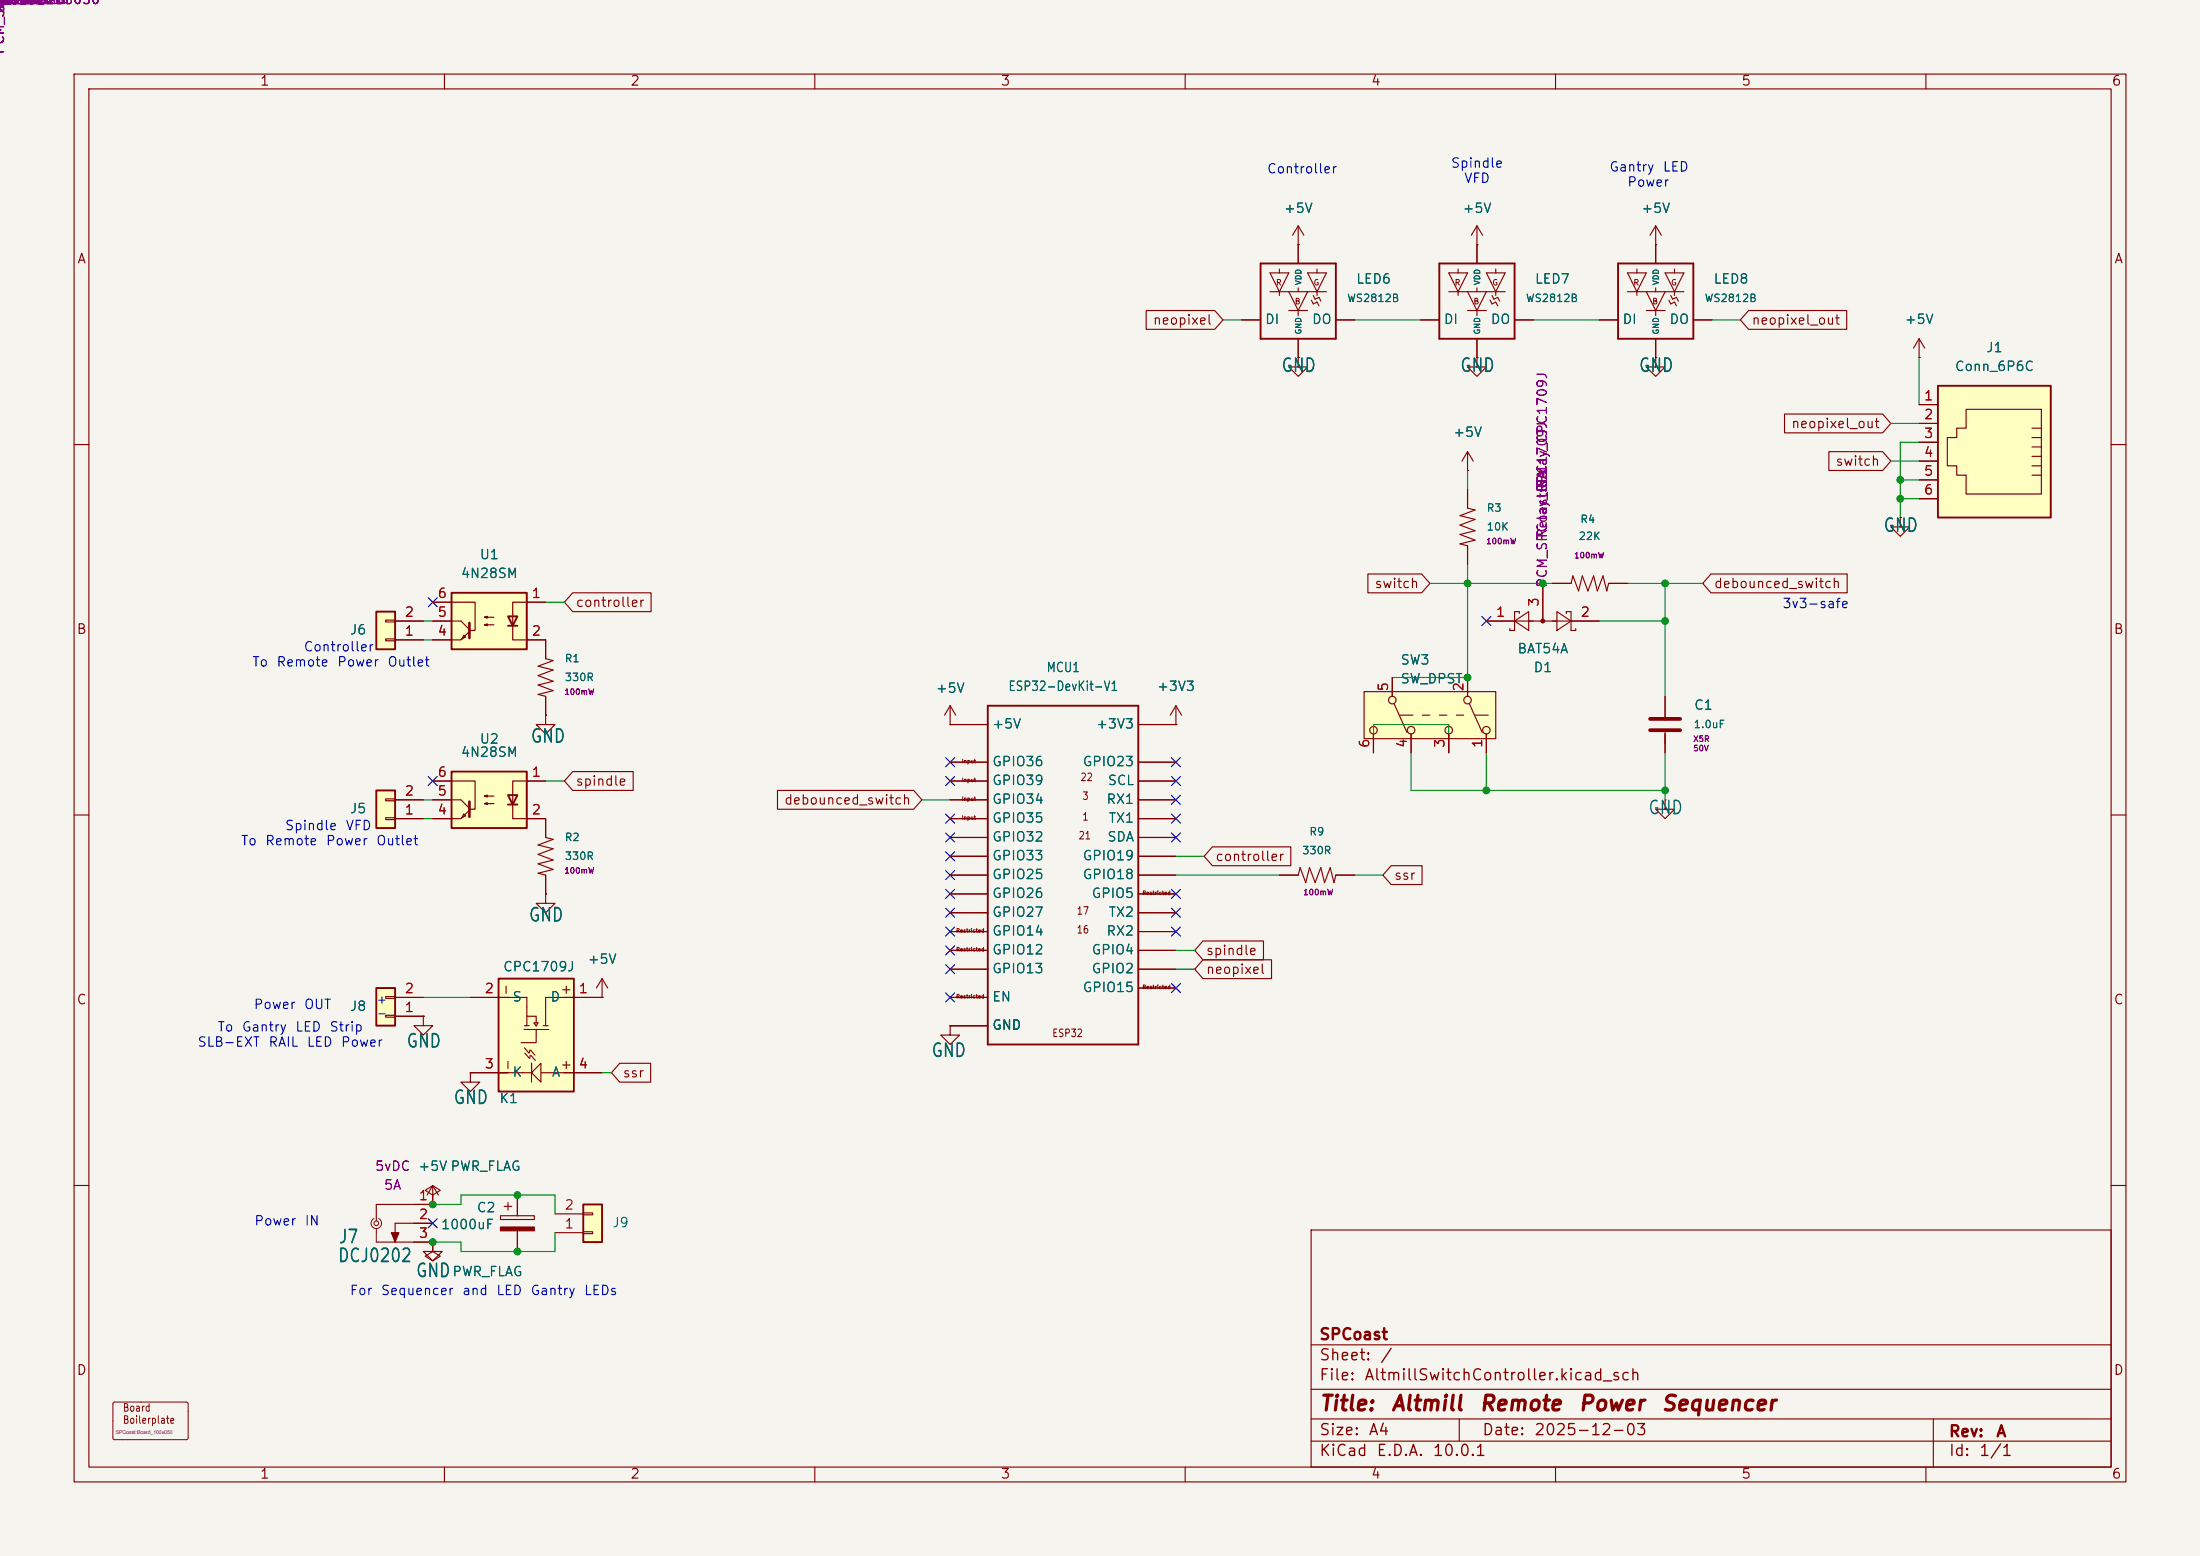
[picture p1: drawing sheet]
<svg xmlns="http://www.w3.org/2000/svg" width="297mm" height="210mm" viewBox="0 0 297 210" stroke-linecap="round" stroke-linejoin="round" font-family="sans-serif">
<path d="M0 0h297v210h-297z" fill="#f5f4ef" stroke="#f5f4ef" stroke-width=".14"/>
<g fill="none" stroke="#840000" stroke-width=".15">
<path d="M10 10h277v190h-277zM12 12h273v186h-273zM60 10v2M110 10v2M160 10v2M210 10v2M260 10v2M10 60h2M198.1 63.5h.1M198.1 61l-.7 1.2M198.1 61l.8 1.2M198.1 61v2.5"/>
<path d="M285 60h2M73.7 86.4v2.5l1 .3-2.1 .7 2.1 .5-2.1 .8 2.1 .7-2.1 .6 2.1 .7-2.1 .5 1.1 .3v2.5M10 110h2M73.7 110.5v2.5l1 .3-2.1 .7 2.1 .6-2.1 .7 2.1 .8-2.1 .5 2.1 .7-2.1 .6 1.1 .2v2.6M172.7 118.1h2.6l.2-1 .8 2 .5-2 .7 2 .8-2 .5 2 .8-2 .5 2 .2-1h2.6M224.8 108v1.2h1.3l-1.3 1.3-1.3-1.3h1.3M224.8 108h.1M285 110h2M10 160h2M67.6 164.1h4.5v.5h-4.5zM68.1 162.8h1M68.6 162.3v1"/>
<path d="M69.8 161.3v2.8M69.8 166.1v2.8M177 166h108v32h-108zM285 160h2M60 198v2M110 198v2M160 198v2M177 194.5h108M177 191.5h108M177 187.5h108M177 181.5h108M197 191.5v3"/>
<path d="M210 198v2M260 198v2M261 191.5v6.5"/>
</g>
<path d="M15.3 189.3l.2-.1 9.8 .1 .1 .2v4.7l-.3 .1h-9.7l-.2-.2v-4.6z" fill="none" stroke="#840000" stroke-width=".14"/>
<path d="M67.6 165.6h4.5v.5h-4.5z" fill="#840000" stroke="#840000" stroke-width=".15"/>
<path d="M61 80h10.1v7.6h-10.1z" fill="#ffffc2"/>
<path d="M61 80h10.1v7.6h-10.1zM68.6 83.2h1.2l-.6 1.3zM68.6 84.5h1.2" fill="none" stroke="#840000" stroke-width=".25"/>
<path d="M58.4 81.3h5.7v3.8h-.6M58.4 83.8h3.8l1.2 1.2M62.6 85.7l.3 .3-.5 .2zM63.4 85.2l-1.2 1.2h-3.8M65.4 83.3l.4-.1v.2l-.4-.1h1.3M65.4 84.3l.4-.1v.3l-.4-.2h1.3M73.7 81.3h-4.5v5.1h4.5" fill="none" stroke="#840000" stroke-width=".15"/>
<path d="M63.4 84.1v2" fill="none" stroke="#840000" stroke-width=".36"/>
<path d="M61 104.1h10.1v7.7h-10.1z" fill="#ffffc2"/>
<path d="M170.2 35.6h10.1v10.1h-10.1zM218.4 35.6h10.2v10.1h-10.2zM61 104.1h10.1v7.7h-10.1zM68.6 107.3h1.2l-.6 1.3zM68.6 108.6h1.2" fill="none" stroke="#840000" stroke-width=".25"/>
<g fill="none" stroke="#840000" stroke-width=".15">
<path d="M171.4 36.8h2.6l-1.3 2.6zM171.4 39.4h7.7M172.7 36.3v.5M172.7 39.4v.5M174 39.4l1.3 2.5M175.3 38.8v.6M175.3 33v2.6M176.5 36.8h2.6l-1.3 2.6zM176.5 39.4l-1.2 2.5M177.3 39.9l.2 .5 .6-.3 .2 .5M177.8 36.3v.5M177.8 39.4v.5"/>
<path d="M219.7 36.8h2.5l-1.2 2.6zM219.7 39.4h7.6M221 36.3v.5M221 39.4v.5M222.2 39.4l1.3 2.5M223.5 38.8v.6M223.5 33v2.6M224.8 36.8h2.5l-1.2 2.6zM224.8 39.4l-1.3 2.5M225.6 39.9l.2 .5 .5-.3 .3 .5M226.1 36.3v.5M226.1 39.4v.5"/>
<path d="M167.6 43.2h2.6M174 41.9h2.5M175.3 41.9v.7M175.3 45.7v2.6M177 40.5l.3 .5 .5-.2 .3 .5M180.3 43.2h2.6M215.9 43.2h2.5M222.2 41.9h2.6M223.5 41.9v.7M223.5 45.7v2.6M225.3 40.5l.3 .5 .5-.2 .2 .5M228.6 43.2h2.5"/>
<path d="M198.1 66v2.6l1 .2-2 .8 2 .5-2 .8 2 .7-2 .5 2 .8-2 .5 1 .3v2.5M224.8 94v3.2M224.8 98.8v2.8M58.4 105.4h5.7v3.8h-.6M58.4 108h3.8l1.2 1.1M62.6 109.9l.3 .2-.5 .3zM63.4 109.3l-1.2 1.2h-3.8M65.4 107.4l.4-.1v.3l-.4-.2h1.3M65.4 108.5l.4-.2v.3l-.4-.1h1.3M73.7 105.4h-4.5v5.1h4.5M63.5 144.8v1.3h1.3l-1.3 1.2-1.3-1.2h1.3M63.5 144.8h.1"/>
</g>
<path d="M63.4 108.2v2" fill="none" stroke="#840000" stroke-width=".36"/>
<path d="M222.8 97h4M222.8 98.6h4" fill="none" stroke="#840000" stroke-width=".51"/>
<path d="M78.7 162.6h2.6v5h-2.6z" fill="#ffffc2"/>
<path d="M194.3 35.6h10.2v10.1h-10.2zM78.7 162.6h2.6v5h-2.6z" fill="none" stroke="#840000" stroke-width=".25"/>
<g fill="none" stroke="#840000" stroke-width=".15">
<path d="M195.6 36.8h2.5l-1.3 2.6zM195.6 39.4h7.6M196.8 36.3v.5M196.8 39.4v.5M198.1 39.4l1.3 2.5M199.4 38.8v.6M199.4 33v2.6M200.7 36.8h2.5l-1.3 2.6zM200.7 39.4l-1.3 2.5M201.4 39.9l.3 .5 .5-.3 .3 .5M201.9 36.3v.5M201.9 39.4v.5"/>
<path d="M191.8 43.2h2.5M198.1 41.9h2.6M199.4 41.9v.7M199.4 45.7v2.6M201.2 40.5l.2 .5 .5-.2 .3 .5M204.5 43.2h2.5M74.9 166.4h3.8M74.9 163.8h3.8M78.7 166.2h1.3v.3h-1.3zM78.7 163.7h1.3v.3h-1.3z"/>
</g>
<path d="M50.8 82.6h2.5v5h-2.5z" fill="#ffffc2"/>
<path d="M50.8 82.6h2.5v5h-2.5z" fill="none" stroke="#840000" stroke-width=".25"/>
<path d="M52.1 86.2h1.2v.3h-1.2zM52.1 83.7h1.2v.2h-1.2zM53.3 86.4h3.8M53.3 83.8h3.8M50.8 167.6h7.6M58.4 161.3l1-.6-1-.7-1 .7 1 .6v1.3M58.4 162.6h.1M58.4 162.6h-7.6v2.2M58.4 165.1h-5.1v2.5" fill="none" stroke="#840000" stroke-width=".15"/>
<g fill="none" stroke="#840000" stroke-width=".14">
<path d="M50.5 164.5a.71 .71 0 0 0-.3 1 .71 .71 0 0 0 1.2 0 .71 .71 0 0 0-.3-1M50.8 165.9v1.7"/>
<circle cx="50.8" cy="165.1" r=".32"/>
</g>
<path d="M52.8 166.4h1l-.5 1.2z" fill="#840000" stroke="#840000" stroke-width=".15"/>
<path d="M50.8 106.7h2.5v5.1h-2.5z" fill="#ffffc2"/>
<path d="M50.8 106.7h2.5v5.1h-2.5z" fill="none" stroke="#840000" stroke-width=".25"/>
<path d="M52.1 110.4h1.2v.2h-1.2zM52.1 107.8h1.2v.3h-1.2zM53.3 110.5h3.8M53.3 108h3.8M57.1 137.2v1.2h1.3l-1.3 1.3-1.2-1.3h1.2M57.1 137.2h.1M58.4 167.6v1.3l1 .6-1 .7-1-.7 1-.6M58.4 167.6h.1M58.4 162.6h.1M58.4 160l-.7 1.3M58.4 160l.8 1.3M58.4 160v2.6" fill="none" stroke="#840000" stroke-width=".15"/>
<path d="M50.8 133.4h2.5v5h-2.5z" fill="#ffffc2"/>
<path d="M50.8 133.4h2.5v5h-2.5z" fill="none" stroke="#840000" stroke-width=".25"/>
<path d="M52.1 137h1.2v.3h-1.2zM52.1 134.5h1.2v.2h-1.2zM53.3 137.2h3.8M53.3 134.6h3.8" fill="none" stroke="#840000" stroke-width=".15"/>
<path d="M67.3 132.1h10.2v15.2h-10.2z" fill="#ffffc2"/>
<path d="M133.3 95.3h20.4v45.7h-20.4zM67.3 132.1h10.2v15.2h-10.2z" fill="none" stroke="#840000" stroke-width=".25"/>
<g fill="none" stroke="#840000" stroke-width=".15">
<path d="M128.3 97.8h5M153.7 97.8h5M128.3 118.1h5M128.3 115.6h5M128.3 102.9h5M128.3 113h5M128.3 108h5M128.3 110.5h5M128.3 105.4h5M153.7 118.1h5M153.7 115.6h5M153.7 102.9h5"/>
<path d="M153.7 113h5M153.7 108h5M153.7 110.5h5M153.7 105.4h5M63.5 134.6h7.6v2.6h1.3v.8M70.7 138.9l3.4 .1M71.1 137.2v1.2M71.4 138.4h-.6M72.1 138.1l.6-.1-.3 .5zM72.4 138.9v1.8h-2M73.3 138.4h.7M81.3 134.6h-7.6v3.8"/>
<path d="M128.3 134.6h5M128.3 138.4h5M128.3 130.8h5M128.3 128.3h5M128.3 120.7h5M128.3 125.7h5M128.3 123.2h5M153.7 130.8h5M153.7 128.3h5M153.7 120.7h5M153.7 125.7h5M153.7 133.4h5"/>
<path d="M153.7 123.2h5M63.5 144.8h8.3M70.8 141.4l.6 .7M70.9 142.1l.5 .7M71.5 141.7l-.1 .4M71.6 142.4l-.1 .5M71.6 141.7l.6 .7M71.7 142.4l.6 .7M71.8 143.5v1.3l1.2-1.3v2.6l-1.2-1.3zM71.8 144.8v1.3M73.1 144.8h8.2"/>
</g>
<path d="M184.1 93.3h17.8v6.4h-17.8z" fill="#ffffc2"/>
<g fill="none" stroke="#840000" stroke-width=".15">
<path d="M259.1 48.3h.1M259.1 45.7l.7 1.3M259.1 45.7l-.8 1.3M259.1 45.7v2.6M73.7 96.5v1.3h1.2l-1.2 1.3-1.3-1.3h1.3M73.7 96.5h.1M128.3 97.8h.1M128.3 95.3l-.8 1.2M128.3 95.3l.7 1.2M128.3 95.3v2.5M158.7 97.8h.1M158.7 95.3l-.7 1.2"/>
<path d="M158.7 95.3l.8 1.2M158.7 95.3v2.5M184.1 93.3h17.8v6.4h-17.8zM185.4 99.1v2.5M188 91.4v2.6M188.2 95l1.7 3.9M189 96.5h1.8M190.5 99.1v2.5M192 96.5h1M194.3 96.5h1M195.6 99.1v2.5M196.6 96.5h1"/>
<path d="M198.1 91.4v2.6M198.4 95l1.7 3.9M199.1 96.5h1.8M200.7 99.1v2.5M73.7 120.7v1.2h1.2l-1.2 1.3-1.3-1.3h1.3M73.7 120.7h.1M81.3 134.6h.1M81.3 132.1l.7 1.3M81.3 132.1l-.8 1.3M81.3 132.1v2.5M128.3 138.4v1.3h1.2l-1.2 1.3-1.3-1.3h1.3M128.3 138.4h.1"/>
<circle cx="185.4" cy="98.6" r=".51"/>
<circle cx="188" cy="94.5" r=".51"/>
<circle cx="190.5" cy="98.6" r=".51"/>
<circle cx="195.6" cy="98.6" r=".51"/>
<circle cx="198.1" cy="94.5" r=".51"/>
<circle cx="200.7" cy="98.6" r=".51"/>
</g>
<path d="M261.6 52.1h15.3v17.8h-15.3z" fill="#ffffc2"/>
<g fill="none" stroke="#840000" stroke-width=".15">
<path d="M175.3 33h.1M175.3 30.5l-.8 1.3M175.3 30.5l.7 1.3M175.3 30.5v5.1M199.4 33h.1M199.4 30.5l-.8 1.3M199.4 30.5l.8 1.3M199.4 30.5v5.1M223.5 33h.1M223.5 30.5l-.7 1.3M223.5 30.5l.8 1.3M223.5 30.5v5.1"/>
<path d="M154.7 41.9h9.3l1.1 1.3-1.1 1.3h-9.3zM167.6 43.2h2.6M175.3 48.3v1.2h1.2l-1.2 1.3-1.3-1.3h1.3M175.3 48.3h.1M175.3 45.7v2.6M180.3 43.2h2.6M191.8 43.2h2.5M199.4 48.3v1.2h1.3l-1.3 1.3-1.3-1.3h1.3M199.4 48.3h.1M199.4 45.7v2.6M204.5 43.2h2.5M215.9 43.2h2.5"/>
<path d="M223.5 48.3v1.2h1.3l-1.3 1.3-1.3-1.3h1.3M223.5 48.3h.1M223.5 45.7v2.6M228.6 43.2h2.5M236.1 41.9h13.2v2.6h-13.2l-1.2-1.3zM240.9 55.9h13.3l1.1 1.3-1.1 1.2h-13.3zM259.1 48.3h.1M259.1 54.6h2.5M259.1 57.2h2.5M259.1 59.7h2.5M265.4 55.2h10.2v11.5h-10.2v-2.6h-1.2v-1.2h-1.3v-3.8h1.3v-1.3h1.2zM274.3 57.8h1.3"/>
<path d="M274.3 59.1h1.3M184.7 77.5h7.2l1.1 1.2-1.1 1.3h-7.2zM198.1 63.5h.1M198.1 66v2.6M198.1 73.7v2.5M208.3 78.7v5.1M209.5 78.7h2.6l.2-1 .8 2.1 .5-2.1 .8 2.1 .7-2.1 .5 2.1 .8-2.1 .5 2.1 .3-1.1h2.5M231 77.5h18.4v2.5h-18.4l-1.1-1.3zM246.9 61h7.3l1.1 1.2-1.1 1.3h-7.3zM256.5 69.9v1.2h-1.2l1.2 1.3 1.3-1.3h-1.3M256.5 69.9h.1M259.1 62.2h2.5"/>
<path d="M259.1 64.8h2.5M259.1 67.3h2.5M274.3 60.3h1.3M274.3 61.6h1.3M274.3 62.9h1.3M274.3 64.1h1.3M53.3 83.8h3.8M53.3 86.4h3.8M58.4 83.8h2.6M58.4 86.4h2.6M58.4 81.3h2.6M71.1 86.4h2.6v2.5"/>
<path d="M71.1 81.3h2.6M73.7 96.5h.1M73.7 94v2.5M77.3 80h10.6v2.6h-10.6l-1.1-1.3zM128.3 97.8h.1M128.3 97.8h5M153.7 97.8h5M158.7 97.8h.1M185.4 99.1v2.5M188 91.4v2.6M190.5 99.1v2.5M195.6 99.1v2.5"/>
<path d="M198.1 91.4v2.6M200.7 83.8h15.2M200.7 99.1v2.5M204.5 83.8l1.9-1.2v2.5zM205.1 82.8v-.2h-.6v2.5h-.7v-.3M210.2 82.6l1.9 1.2-1.9 1.3zM211.5 82.8v-.2h.6v2.5h.6v-.3M224.8 94v3.2M224.8 99.1v2.5M53.3 108h3.8M53.3 110.5h3.8M58.4 108h2.6"/>
<path d="M58.4 110.5h2.6M58.4 105.4h2.6M71.1 110.5h2.6v2.5M71.1 105.4h2.6M73.7 118.1v2.6M77.3 104.1h8.2v2.6h-8.2l-1.1-1.3zM105 106.7h18.3l1.2 1.3-1.2 1.2h-18.3zM128.3 118.1h5M128.3 115.6h5M128.3 102.9h5M128.3 113h5M128.3 108h5"/>
<path d="M128.3 110.5h5M128.3 105.4h5M153.7 118.1h5M153.7 115.6h5M153.7 102.9h5M153.7 113h5M153.7 108h5M153.7 110.5h5M153.7 105.4h5M163.7 114.3h10.6v2.5h-10.6l-1.1-1.2zM172.7 118.1h2.6M180.3 118.1h2.6"/>
<path d="M187.8 116.8h4.2v2.6h-4.2l-1.1-1.3zM53.3 134.6h3.8M53.3 137.2h3.8M57.1 137.2h.1M63.5 134.6h5.1M73.7 120.7h.1M76.2 134.6h5.1M81.3 134.6h.1M128.3 138.4h.1M128.3 134.6h5M128.3 138.4h5M128.3 130.8h5"/>
<path d="M128.3 128.3h5M128.3 120.7h5M128.3 125.7h5M128.3 123.2h5M153.7 130.8h5M153.7 128.3h5M153.7 120.7h5M153.7 125.7h5M153.7 133.4h5M153.7 123.2h5M162.4 129.5h9.3v2.6h-9.3l-1.1-1.3zM162.4 127h8.2v2.5h-8.2l-1.1-1.2z"/>
<path d="M63.5 144.8h.1M63.5 144.8h5.1M76.2 144.8h5.1M83.7 143.5h4.1v2.6h-4.1l-1.2-1.3zM55.9 162.6h2.5M55.9 165.1h2.5M55.9 167.6h2.5M58.4 162.6h.1M58.4 167.6h.1M69.8 161.3v2.8M69.8 166.1v2.8"/>
</g>
<path d="M261.6 52.1h15.3v17.8h-15.3z" fill="none" stroke="#840000" stroke-width=".25"/>
<circle cx="208.3" cy="83.8" r=".25" fill="#840000" stroke="#840000" stroke-width=".15"/>
<g fill="none" stroke="#009600" stroke-width=".15">
<path d="M165.1 43.2h2.5M182.9 43.2h8.9M207 43.2h8.9M231.1 43.2h3.8M255.3 57.2h3.8M259.1 59.7h-2.6v10.2M259.1 48.3v6.3M193 78.7h16.5M198.1 76.2v15.2h-10.1M198.1 63.5v2.5M219.7 78.7h10.2M224.8 78.7v15.3"/>
<path d="M255.3 62.2h3.8M256.5 67.3h2.6M256.5 64.8h2.6M57.1 83.8h1.3M57.1 86.4h1.3M73.7 81.3h2.5M215.9 83.8h8.9M57.1 108h1.3M57.1 110.5h1.3M73.7 105.4h2.5M124.5 108h3.8M158.7 118.1h14"/>
<path d="M158.7 115.6h3.9M182.9 118.1h3.8M185.4 101.6v-3.8h10.2v3.8M190.5 101.6v5.1h34.3M200.7 101.6v5.1M224.8 101.6v6.4M57.1 134.6h6.4M158.7 128.3h2.6M158.7 130.8h2.6M81.3 144.8h1.2M58.4 162.6h3.8v-1.3h12.7v2.5M74.9 166.4v2.5h-12.7v-1.3h-3.8"/>
</g>
<g fill="none" stroke="#000084" stroke-width=".15">
<path d="M57.8 80.7l1.2 1.2M59 80.7l-1.2 1.2M200.1 83.2l1.2 1.2M201.3 83.2l-1.2 1.2M57.8 104.8l1.2 1.2M59 104.8l-1.2 1.2M127.7 117.5l1.2 1.2M127.7 109.9l1.2 1.2M127.7 104.8l1.2 1.2M127.7 102.3l1.2 1.2M127.7 115l1.2 1.2M127.7 112.4l1.2 1.2"/>
<path d="M128.9 117.5l-1.2 1.2M128.9 109.9l-1.2 1.2M128.9 104.8l-1.2 1.2M128.9 102.3l-1.2 1.2M128.9 115l-1.2 1.2M128.9 112.4l-1.2 1.2M158.1 109.9l1.3 1.2M158.1 102.3l1.3 1.2M158.1 104.8l1.3 1.2M158.1 112.4l1.3 1.2M158.1 107.3l1.3 1.3M159.4 109.9l-1.3 1.2"/>
<path d="M159.4 102.3l-1.3 1.2M159.4 104.8l-1.3 1.2M159.4 112.4l-1.3 1.2M159.4 107.3l-1.3 1.3M127.7 125.1l1.2 1.2M127.7 134l1.2 1.2M127.7 130.2l1.2 1.2M127.7 127.7l1.2 1.2M127.7 122.6l1.2 1.2M127.7 120l1.2 1.3M128.9 125.1l-1.2 1.2M128.9 134l-1.2 1.2"/>
<path d="M128.9 130.2l-1.2 1.2M128.9 127.7l-1.2 1.2M128.9 122.6l-1.2 1.2M128.9 120l-1.2 1.3M158.1 132.7l1.3 1.3M158.1 120l1.3 1.3M158.1 125.1l1.3 1.2M158.1 122.6l1.3 1.2M159.4 132.7l-1.3 1.3M159.4 120l-1.3 1.3M159.4 125.1l-1.3 1.2M159.4 122.6l-1.3 1.2"/>
<path d="M57.8 164.5l1.2 1.2M59 164.5l-1.2 1.2"/>
</g>
<g fill="#009600" stroke="#009600" stroke-width=".14">
<circle cx="58.4" cy="162.6" r=".46"/>
<circle cx="58.4" cy="167.6" r=".46"/>
<circle cx="69.8" cy="168.9" r=".46"/>
<circle cx="69.8" cy="161.3" r=".46"/>
<circle cx="200.7" cy="106.7" r=".46"/>
<circle cx="224.8" cy="106.7" r=".46"/>
<circle cx="198.1" cy="91.4" r=".46"/>
<circle cx="224.8" cy="83.8" r=".46"/>
<circle cx="224.8" cy="78.7" r=".46"/>
<circle cx="198.1" cy="78.7" r=".46"/>
<circle cx="256.5" cy="67.3" r=".46"/>
<circle cx="256.5" cy="64.8" r=".46"/>
<circle cx="208.3" cy="78.7" r=".46"/>
</g>
<g font-size="2" fill="#840000">
<text x="178" y="190.9">Title:</text>
<text x="187.7" y="190.9">Altmill</text>
<text x="199.6" y="190.9">Remote</text>
<text x="213" y="190.9">Power</text>
<text x="224.2" y="190.9">Sequencer</text>
</g>
<g font-size="1.8" fill="#006464">
<text x="172.9" y="50.6">GND</text>
<text x="197" y="50.6">GND</text>
<text x="221.1" y="50.6">GND</text>
<text x="254.2" y="72.2">GND</text>
<text x="71.5" y="100.7">GND</text>
<text x="222.4" y="110.3">GND</text>
<text x="71.3" y="124.8">GND</text>
<text x="54.8" y="141.8">GND</text>
<text x="125.6" y="143.1">GND</text>
<text x="61.1" y="149.5">GND</text>
<text x="45.5" y="170.8">DCJ0202</text>
<text x="45.6" y="168.2">J7</text>
<text x="56" y="172.8">GND</text>
</g>
<g font-size="1.5" fill="#840000">
<text x="178" y="184">Sheet:</text>
<text x="178" y="181.2">SPCoast</text>
<text x="186.2" y="184">/</text>
<text x="178" y="186.7">File:</text>
<text x="184.1" y="186.7">AltmillSwitchController.kicad_sch</text>
<text x="178" y="196.9">KiCad</text>
<text x="178" y="194.1">Size:</text>
<text x="184.7" y="194.1">A4</text>
<text x="185.7" y="196.9">E.D.A.</text>
<text x="193.3" y="196.9">10.0.1</text>
<text x="200" y="194.1">Date:</text>
<text x="207" y="194.1">2025-12-03</text>
<text x="263" y="194.3">Rev:</text>
<text x="263" y="196.9">Id:</text>
<text x="267.1" y="196.9">1/1</text>
<text x="269.4" y="194.3">A</text>
</g>
<g font-size="1.3" fill="#840084">
<text x="-.9" y=".9">c_10x10</text>
<text x="-.8" y=".9">_W7.62mm</text>
<text x="-.8" y=".9">:WS2812B5050</text>
<text x="-.8" y=".9">ED</text>
<text x="-.7" y=".9">0K</text>
<text x="-.7" y=".9">GB</text>
<text x="-.7" y=".9">03</text>
<text x="-.6" y=".9">6V</text>
<text x="-.6" y=".9">ES</text>
<text x="-.6" y=".9">AP</text>
<text x="-.6" y=".9">-23</text>
<text x="-.6" y=".9">812B</text>
<text x="-.6" y=".9">BAT54A</text>
<text x="-.4" y=".9">C</text>
<text x="-.4" y=".9">IO</text>
<text x="-.1" y=".9">0R</text>
<text x="-.1" y=".9">Polarized</text>
<text x="0" y=".9">V</text>
<text x="0" y=".9">r:4N28</text>
<text x="0" y=".9">0uF</text>
<text x="0" y=".9">Coast:R</text>
<text x="0" y=".9">Coast:C</text>
<text x=".9" y="2.6" transform="rotate(-90 .9 2.6)">330</text>
<text x=".9" y="1.9" transform="rotate(-90 .9 1.9)">22K</text>
<text x=".9" y="1.9" transform="rotate(-90 .9 1.9)">RES</text>
<text x=".9" y="1.9" transform="rotate(-90 .9 1.9)">603</text>
<text x=".9" y="7.4" transform="rotate(-90 .9 7.4)">PCM_SPC</text>
<text x="209.1" y="66.6" transform="rotate(-90 209.1 66.6)">RLY</text>
<text x="209.1" y="66" transform="rotate(-90 209.1 66)">6A</text>
<text x="209.1" y="72.7" transform="rotate(-90 209.1 72.7)">Relay_CPC1709J</text>
<text x="209.1" y="79.4" transform="rotate(-90 209.1 79.4)">PCM_SPCoast:Relay_CPC1709J</text>
<text x="50.5" y="158.3">5vDC</text>
<text x="51.7" y="160.9">5A</text>
</g>
<g font-size="1.3" fill="#840000">
<text x="35" y="11.9">1</text>
<text x="85" y="11.9">2</text>
<text x="135" y="11.9">3</text>
<text x="185" y="11.9">4</text>
<text x="235" y="11.9">5</text>
<text x="285" y="11.9">6</text>
<text x="10.3" y="35.9">A</text>
<text x="285.3" y="35.9">A</text>
<text x="155.5" y="44.1">neopixel</text>
<text x="236.4" y="44.1">neopixel_out</text>
<text x="241.7" y="58.1">neopixel_out</text>
<text x="247.7" y="63.2">switch</text>
<text x="77.6" y="82.2">controller</text>
<text x="185.5" y="79.7">switch</text>
<text x="231.3" y="79.7">debounced_switch</text>
<text x="10.3" y="85.9">B</text>
<text x="285.3" y="85.9">B</text>
<text x="77.6" y="106.4">spindle</text>
<text x="105.8" y="108.9">debounced_switch</text>
<text x="164" y="116.5">controller</text>
<text x="188.1" y="119.1">ssr</text>
<text x="162.7" y="131.8">neopixel</text>
<text x="162.7" y="129.2">spindle</text>
<text x="10.3" y="135.9">C</text>
<text x="69.2" y="134.5" transform="rotate(-90 69.2 134.5)">-</text>
<text x="77.3" y="134.5" transform="rotate(-90 77.3 134.5)">+</text>
<text x="285.3" y="135.9">C</text>
<text x="69.4" y="144.7" transform="rotate(-90 69.4 144.7)">-</text>
<text x="77.3" y="144.7" transform="rotate(-90 77.3 144.7)">+</text>
<text x="84" y="145.7">ssr</text>
<text x="10.3" y="185.9">D</text>
<text x="285.3" y="185.9">D</text>
<text x="35" y="199.9">1</text>
<text x="85" y="199.9">2</text>
<text x="135" y="199.9">3</text>
<text x="185" y="199.9">4</text>
<text x="235" y="199.9">5</text>
<text x="285" y="199.9">6</text>
</g>
<g font-size="1.3" fill="#0000c2">
<text x="170.9" y="23.7">Controller</text>
<text x="195.8" y="23">Spindle</text>
<text x="217.2" y="23.5">Gantry</text>
<text x="224.4" y="23.5">LED</text>
<text x="197.6" y="25">VFD</text>
<text x="219.6" y="25.5">Power</text>
<text x="240.5" y="82.4">3v3-safe</text>
<text x="40.9" y="88.2">Controller</text>
<text x="33.9" y="90.3">To</text>
<text x="37.2" y="90.3">Remote</text>
<text x="45.4" y="90.3">Power</text>
<text x="52.2" y="90.3">Outlet</text>
<text x="38.4" y="112.4">Spindle</text>
<text x="46.6" y="112.4">VFD</text>
<text x="32.4" y="114.4">To</text>
<text x="35.7" y="114.4">Remote</text>
<text x="43.9" y="114.4">Power</text>
<text x="50.7" y="114.4">Outlet</text>
<text x="34.2" y="136.5">Power</text>
<text x="41" y="136.5">OUT</text>
<text x="26.6" y="141.6">SLB-EXT</text>
<text x="29.3" y="139.5">To</text>
<text x="32.6" y="139.5">Gantry</text>
<text x="36.2" y="141.6">RAIL</text>
<text x="39.8" y="139.5">LED</text>
<text x="41.3" y="141.6">LED</text>
<text x="44.4" y="139.5">Strip</text>
<text x="45.9" y="141.6">Power</text>
<text x="34.2" y="165.7">Power</text>
<text x="41" y="165.7">IN</text>
<text x="47.1" y="175.1">For</text>
<text x="51.3" y="175.1">Sequencer</text>
<text x="62.3" y="175.1">and</text>
<text x="66.9" y="175.1">LED</text>
<text x="71.5" y="175.1">Gantry</text>
<text x="78.7" y="175.1">LEDs</text>
</g>
<g font-size="1.3" fill="#006464">
<text x="173.2" y="29.1">+5V</text>
<text x="197.4" y="29.1">+5V</text>
<text x="221.5" y="29.1">+5V</text>
<text x="183" y="38.6">LED6</text>
<text x="207.1" y="38.6">LED7</text>
<text x="231.3" y="38.6">LED8</text>
<text x="170.7" y="44">DI</text>
<text x="177" y="44">DO</text>
<text x="194.8" y="44">DI</text>
<text x="201.2" y="44">DO</text>
<text x="218.9" y="44">DI</text>
<text x="225.3" y="44">DO</text>
<text x="257" y="44">+5V</text>
<text x="268" y="47.9">J1</text>
<text x="263.8" y="50.4">Conn_6P6C</text>
<text x="196.1" y="59.3">+5V</text>
<text x="64.7" y="75.8">U1</text>
<text x="62.1" y="78.3">4N28SM</text>
<text x="47.1" y="86">J6</text>
<text x="204.8" y="88.5">BAT54A</text>
<text x="126.2" y="93.8">+5V</text>
<text x="136" y="93.6">ESP32-DevKit-V1</text>
<text x="141.2" y="91">MCU1</text>
<text x="156.1" y="93.6">+3V3</text>
<text x="189" y="90">SW3</text>
<text x="189" y="92.6">SW_DPST</text>
<text x="206.9" y="91">D1</text>
<text x="64.7" y="100.7">U2</text>
<text x="133.9" y="98.7">+5V</text>
<text x="147.9" y="98.7">+3V3</text>
<text x="228.6" y="96.1">C1</text>
<text x="62.1" y="102.5">4N28SM</text>
<text x="133.9" y="103.7">GPIO36</text>
<text x="133.9" y="106.3">GPIO39</text>
<text x="146.1" y="103.7">GPIO23</text>
<text x="149.5" y="106.3">SCL</text>
<text x="47.1" y="110.1">J5</text>
<text x="133.9" y="113.9">GPIO32</text>
<text x="133.9" y="108.8">GPIO34</text>
<text x="133.9" y="111.4">GPIO35</text>
<text x="149.3" y="108.8">RX1</text>
<text x="149.4" y="113.9">SDA</text>
<text x="149.6" y="111.4">TX1</text>
<text x="133.9" y="119">GPIO25</text>
<text x="133.9" y="116.4">GPIO33</text>
<text x="146.1" y="119">GPIO18</text>
<text x="146.1" y="116.4">GPIO19</text>
<text x="133.9" y="121.5">GPIO26</text>
<text x="133.9" y="124.1">GPIO27</text>
<text x="147.3" y="121.5">GPIO5</text>
<text x="149.6" y="124.1">TX2</text>
<text x="67.8" y="131.4">CPC1709J</text>
<text x="79.2" y="130.4">+5V</text>
<text x="133.9" y="129.1">GPIO12</text>
<text x="133.9" y="131.7">GPIO13</text>
<text x="133.9" y="126.6">GPIO14</text>
<text x="147.3" y="131.7">GPIO2</text>
<text x="147.3" y="129.1">GPIO4</text>
<text x="149.3" y="126.6">RX2</text>
<text x="47.1" y="136.8">J8</text>
<text x="69.1" y="135.5">S</text>
<text x="74.2" y="135.5">D</text>
<text x="133.9" y="135.5">EN</text>
<text x="146.1" y="134.2">GPIO15</text>
<text x="133.9" y="139.3">GND</text>
<text x="67.3" y="149.2">K1</text>
<text x="69.1" y="145.6">K</text>
<text x="74.4" y="145.6">A</text>
<text x="56.4" y="158.3">+5V PWR_FLAG</text>
<text x="59.4" y="166.2">1000uF</text>
<text x="64.3" y="163.9">C2</text>
<text x="82.6" y="166">J9</text>
<text x="61" y="172.6">PWR_FLAG</text>
</g>
<g font-size="1.3" fill="#a90000">
<text x="259.6" y="54.4">1</text>
<text x="259.6" y="56.9">2</text>
<text x="259.6" y="59.4">3</text>
<text x="259.6" y="62">4</text>
<text x="259.6" y="64.5">5</text>
<text x="259.6" y="67.1">6</text>
<text x="54.5" y="83.6">2</text>
<text x="59" y="83.6">5</text>
<text x="59" y="81">6</text>
<text x="71.7" y="81">1</text>
<text x="201.9" y="83.6">1</text>
<text x="208" y="82" transform="rotate(-90 208 82)">3</text>
<text x="213.3" y="83.6">2</text>
<text x="54.5" y="86.1">1</text>
<text x="59" y="86.1">4</text>
<text x="71.7" y="86.1">2</text>
<text x="187.7" y="93.4" transform="rotate(-90 187.7 93.4)">5</text>
<text x="197.9" y="93.4" transform="rotate(-90 197.9 93.4)">2</text>
<text x="185.2" y="101" transform="rotate(-90 185.2 101)">6</text>
<text x="190.2" y="101" transform="rotate(-90 190.2 101)">4</text>
<text x="195.3" y="101" transform="rotate(-90 195.3 101)">3</text>
<text x="200.4" y="101" transform="rotate(-90 200.4 101)">1</text>
<text x="54.5" y="107.7">2</text>
<text x="59" y="107.7">5</text>
<text x="59" y="105.2">6</text>
<text x="71.7" y="105.2">1</text>
<text x="54.5" y="110.2">1</text>
<text x="59" y="110.2">4</text>
<text x="71.7" y="110.2">2</text>
<text x="54.5" y="136.9">1</text>
<text x="54.5" y="134.4">2</text>
<text x="65.3" y="134.4">2</text>
<text x="78" y="134.4">1</text>
<text x="65.3" y="144.5">3</text>
<text x="78" y="144.5">4</text>
<text x="56.4" y="162.3">1</text>
<text x="56.4" y="164.8">2</text>
<text x="56.4" y="167.4">3</text>
<text x="76.1" y="166.1">1</text>
<text x="76.1" y="163.6">2</text>
</g>
<g font-size="1.1" fill="#0000c2">
<text x="50.7" y="135.8">+</text>
<text x="50.7" y="137.6">-</text>
</g>
<g font-size="1" fill="#006464">
<text x="181.8" y="41">WS2812B</text>
<text x="205.9" y="41">WS2812B</text>
<text x="230" y="41">WS2812B</text>
<text x="200.6" y="69.3">R3</text>
<text x="200.6" y="71.9">10K</text>
<text x="213.3" y="70.8">R4</text>
<text x="213" y="73.1">22K</text>
<text x="76.2" y="89.6">R1</text>
<text x="76.2" y="92.2">330R</text>
<text x="228.6" y="98.5">1.0uF</text>
<text x="76.2" y="113.8">R2</text>
<text x="176.7" y="113">R9</text>
<text x="76.2" y="116.3">330R</text>
<text x="175.7" y="115.5">330R</text>
</g>
<g font-size="1" fill="#840000">
<text x="145.8" y="105.7">22</text>
<text x="145.5" y="113.5">21</text>
<text x="146" y="108.2">3</text>
<text x="146" y="111">1</text>
<text x="145.3" y="123.7">17</text>
<text x="145.3" y="126.2">16</text>
<text x="142" y="140.2">ESP32</text>
<text x="16.5" y="190.8">Board</text>
<text x="16.5" y="192.4">Boilerplate</text>
</g>
<g font-size=".8" fill="#840000">
<text x="172.2" y="38.7">R</text>
<text x="174.7" y="41.2">B</text>
<text x="177.3" y="38.7">G</text>
<text x="196.3" y="38.7">R</text>
<text x="198.9" y="41.2">B</text>
<text x="201.4" y="38.7">G</text>
<text x="220.4" y="38.7">R</text>
<text x="223" y="41.2">B</text>
<text x="225.5" y="38.7">G</text>
</g>
<g font-size=".8" fill="#006464">
<text x="175.9" y="38.5" transform="rotate(-90 175.9 38.5)">VDD</text>
<text x="200" y="38.5" transform="rotate(-90 200 38.5)">VDD</text>
<text x="224.1" y="38.5" transform="rotate(-90 224.1 38.5)">VDD</text>
<text x="175.9" y="45.2" transform="rotate(-90 175.9 45.2)">GND</text>
<text x="200" y="45.2" transform="rotate(-90 200 45.2)">GND</text>
<text x="224.1" y="45.2" transform="rotate(-90 224.1 45.2)">GND</text>
</g>
<g font-size=".8" fill="#840084">
<text x="200.6" y="73.6">100mW</text>
<text x="212.4" y="75.5">100mW</text>
<text x="76.1" y="94">100mW</text>
<text x="228.5" y="101.6">50V</text>
<text x="228.5" y="100.3">X5R</text>
<text x="76.1" y="118.1">100mW</text>
<text x="175.9" y="121">100mW</text>
</g>
<text font-size=".7" fill="#840084" x="15.6" y="193.5">SPCoast:Board_100x050</text>
<g font-size=".5" fill="#840000">
<text x="129.8" y="103.1">Input</text>
<text x="129.8" y="105.7">Input</text>
<text x="129.8" y="108.2">Input</text>
<text x="129.8" y="110.7">Input</text>
<text x="129" y="126">Restricted</text>
<text x="154.2" y="120.9">Restricted</text>
<text x="129" y="128.5">Restricted</text>
<text x="129" y="134.9">Restricted</text>
<text x="154.2" y="133.6">Restricted</text>
</g>
</svg>
